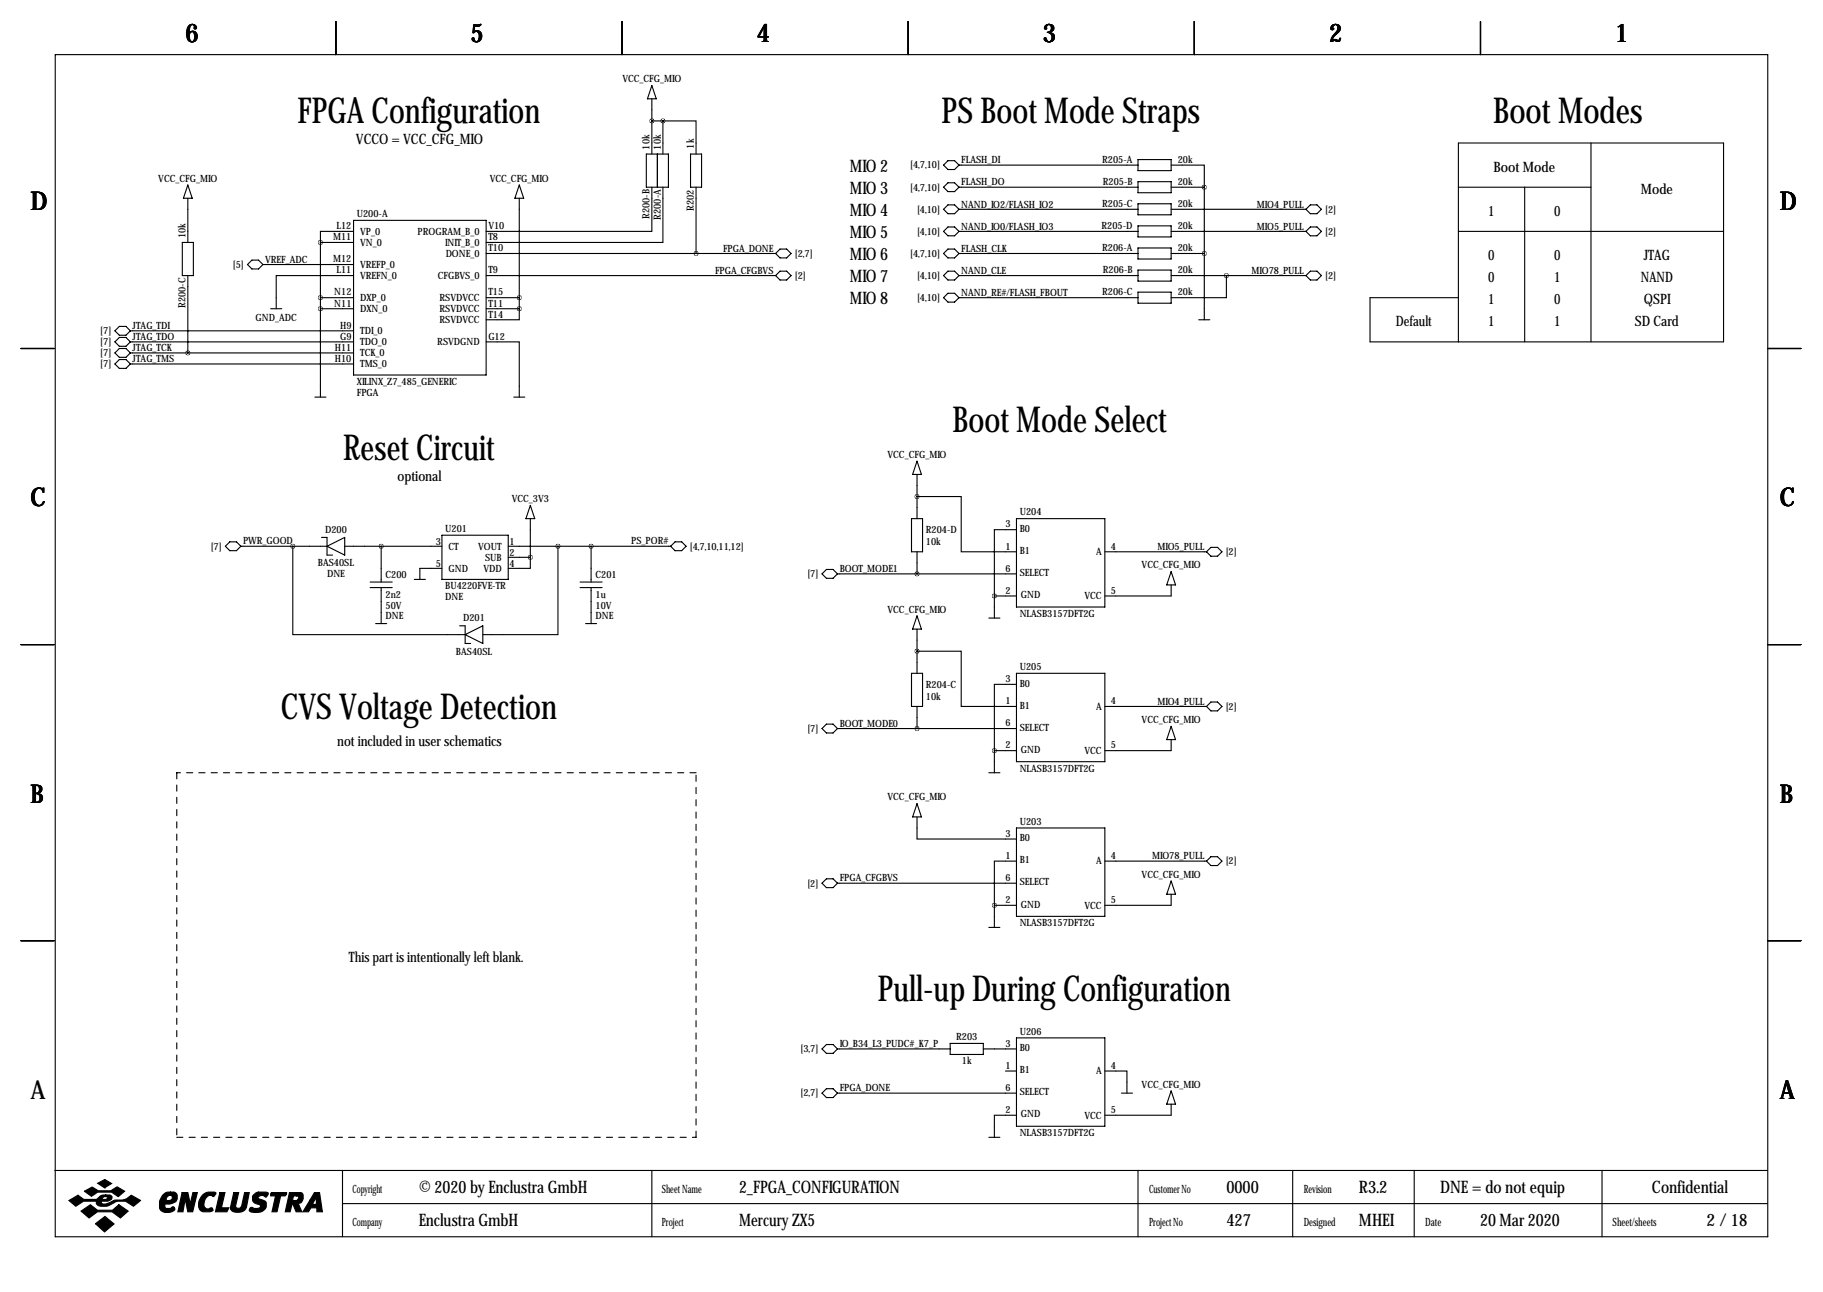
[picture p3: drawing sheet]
<svg xmlns="http://www.w3.org/2000/svg" width="419mm" height="297mm" viewBox="0 0 419 297" stroke-linecap="round" stroke-linejoin="round" font-family="sans-serif">
<g fill="none" stroke="#000" stroke-width=".25">
<path d="M12.7 12.6h393.7v271.7h-393.7zM77.2 4.9v7.7M143 4.9v7.7M149.9 19.7l1 3h-2.1zM208.8 4.9v7.7M274.6 4.9v7.7M340.4 4.9v7.7M148.6 35.4h5.1v7.6h-5.1zM149.9 22.7v12.7M149.9 27.8h2.5M151.1 35.4v7.6M152.4 27.8h7.6v7.6"/>
<path d="M152.4 27.8v7.6M158.7 35.4h2.6v7.6h-2.6zM216.9 38l1-1.1h1.6l1 1.1-1 1h-1.6zM220.5 38h41.1M261.6 36.7h7.6v2.5h-7.6zM269.2 38h7.7v5M365.8 32.9v45.7M41.9 55.7h2.5v7.7h-2.5zM43.2 45.6v10.1M43.2 42.5l1 3.1h-2zM73.7 55.7h7.6M73.7 55.7v35.6"/>
<path d="M81.3 53.2h-7.6v2.5M81.3 50.7h30.5v35.5h-30.5zM111.8 58.3h66.5M119.4 42.5l1 3.1h-2zM119.4 45.6v25.4M149.9 43v10.2h-38.1M152.4 43v12.7h-40.6M160 43v15.3M178.3 58.3l1-1h1.5l1.1 1-1.1 1h-1.5zM216.9 53.2l1-1h1.6l1 1-1 1h-1.6zM216.9 58.3l1-1h1.6l1 1-1 1h-1.6zM216.9 48.1l1-1h1.6l1 1-1 1h-1.6z"/>
<path d="M216.9 43l1-1h1.6l1 1-1 1.1h-1.6zM220.5 53.2h41.1M220.5 43h41.1M220.5 48.1h41.1M220.5 58.3h41.1M261.6 41.8h7.6v2.5h-7.6zM261.6 46.8h7.6v2.6h-7.6zM261.6 51.9h7.6v2.6h-7.6zM261.6 57h7.6v2.5h-7.6zM269.2 53.2h31M269.2 43h7.7M269.2 48.1h31"/>
<path d="M269.2 58.3h7.7M276.9 43v30.5M300.2 53.2l1-1h1.6l1 1-1 1h-1.6zM300.2 48.1l1-1h1.6l1 1-1 1h-1.6zM335.3 53.2h60.9M335.3 43h30.5M350.5 43v35.6M26.4 76.1l1-1.1h1.6l1 1.1-1 1h-1.6zM26.4 78.6l1-1h1.6l1 1-1 1h-1.6zM30 78.6h51.3M30 76.1h51.3M43.2 63.4v17.7"/>
<path d="M56.9 60.8l1-1h1.5l1.1 1-1.1 1h-1.5zM60.5 60.8h20.8M62.2 71h2.6M73.7 68.4h7.6M73.7 71h7.6M81.3 63.4h-17.8v7.6M111.8 78.6h7.6v12.7M111.8 68.4h7.6M111.8 63.4h66.5M111.8 71h7.6M119.4 71v2.5h-7.6M178.3 63.4l1-1.1h1.5l1.1 1.1-1.1 1h-1.5z"/>
<path d="M216.9 63.4l1-1.1h1.6l1 1.1-1 1h-1.6zM217.9 67.4h1.6l1 1-1 1.1h-1.6l-1-1.1zM220.5 68.4h41.1M220.5 63.4h41.1M261.6 62.1h7.6v2.5h-7.6zM261.6 67.2h7.6v2.5h-7.6zM269.2 63.4h31M275.6 73.5h2.5M281.9 63.4v5h-12.7M300.2 63.4l1-1.1h1.6l1 1.1-1 1h-1.6zM335.3 68.4h-20.3v10.2h81.2v-45.7h-60.9v45.7M4.8 80.1h7.6"/>
<path d="M26.4 81.1l1-1h1.6l1 1-1 1.1h-1.6zM26.4 83.7l1-1h1.6l1 1-1 1h-1.6zM30 81.1h51.3M30 83.7h51.3M72.4 91.3h2.5M118.1 91.3h2.5M406.4 80.1h7.6M121.9 116.2l1 3h-2zM121.9 119.2v8.9M209.5 119.2h2.6v7.7h-2.6zM210.8 114.2h10.2v12.7h12.7M210.8 109.1v10.1"/>
<path d="M210.8 106l1 3.1h-2zM233.7 119.2h20.3v20.4h-20.3zM52.8 124.6h1.6l1 1-1 1h-1.6l-1-1zM55.4 125.6h19.8M67.3 125.6v20.3h39.6M73.9 123.6h1.3v4h1.3M75.2 125.6l4-2v4zM79.2 125.6h22.4M85.1 133.8h5.1M85.1 135.1h5.1M87.6 125.6v8.2M87.6 135.1v8.3"/>
<path d="M95.2 133.2h2.6M101.6 123h15.2v10.2h-15.2zM101.6 130.7h-5.1v2.5M116.8 125.6h37.4M116.8 128.1h5.1M121.9 128.1v2.6h-5.1M128.3 125.6v20.3h-17.3M133.3 133.8h5.1M133.3 135.1h5.1M135.9 125.6v8.2M135.9 135.1v8.3M154.2 125.6l1-1h1.5l1 1-1 1h-1.5z"/>
<path d="M189 131.9l1-1h1.5l1 1-1 1.1h-1.5zM192.5 131.9h41.2M210.8 126.9v5M228.6 137h5.1M228.6 137v5.1M233.7 121.8h-5.1v15.2M254 126.9h23.4M269.2 134.5v2.5h-15.2M269.2 131.4l1.1 3.1h-2.1zM278.4 125.8h1.5l1 1.1-1 1h-1.5l-1-1zM4.8 148.2h7.6M86.4 143.4h2.5"/>
<path d="M105.7 143.9h1.2v4h1.3M106.9 145.9l4.1-2v4zM134.6 143.4h2.6M209.5 154.8h2.6v7.6h-2.6zM210.8 149.7h10.2v12.7h12.7M210.8 144.6v10.2M210.8 141.6l1 3h-2zM227.3 142.1h2.6M233.7 157.3h-5.1v15.3M233.7 154.8h20.3v20.3h-20.3zM406.4 148.2h7.6M189 167.5l1-1h1.5l1 1-1 1h-1.5z"/>
<path d="M192.5 167.5h41.2M210.8 162.4v5.1M227.3 177.7h2.6M228.6 172.6h5.1M228.6 172.6v5.1M254 162.4h23.4M269.2 170v2.6h-15.2M269.2 167l1.1 3h-2.1zM278.4 161.4h1.5l1 1-1 1h-1.5l-1-1zM210.8 187.8v5.1h22.9M210.8 184.8l1 3h-2zM233.7 198h-5.1v10.1"/>
<path d="M233.7 190.4h20.3v20.3h-20.3zM254 198h23.4M278.4 197h1.5l1 1-1 1h-1.5l-1-1zM4.8 216.3h7.6M189 203.1l1-1.1h1.5l1 1.1-1 1h-1.5zM192.5 203.1h41.2M227.3 213.2h2.6M228.6 208.1h5.1M228.6 208.1v5.1M269.2 205.6v2.5h-15.2M269.2 202.6l1.1 3h-2.1zM406.4 216.3h7.6"/>
<path d="M218.4 239.9h7.7v2.5h-7.7zM233.7 238.6h20.3v20.3h-20.3zM189 251.3l1-1h1.5l1 1-1 1h-1.5zM189 241.2l1-1.1h1.5l1 1.1-1 1h-1.5zM192.5 241.2h25.9M192.5 251.3h41.2M226.1 241.2h7.6M231.1 246.2h2.6M233.7 256.4h-5.1v5.1M254 246.2h5.1v5.1M257.8 251.3h2.5M269.2 253.9v2.5h-15.2"/>
<path d="M269.2 250.8l1.1 3.1h-2.1zM12.6 269.1h393.7M78.7 269.1v15.2M78.7 276.7h327.6M149.9 269.1v15.2M227.3 261.5h2.6M261.6 269.1v15.2M297.2 269.1v15.2M325.1 269.1v15.2M368.3 269.1v15.2"/>
</g>
<g fill="#000" stroke="#000" stroke-width=".25">
<path d="M15.8 276l2.1-1.2 1.4 1h2.8l.3-.2a1.77 1.77 0 0 1 1.9-.9v.4l-.6 .2-.2 .5h.9l.3-.6-.4-.1v-.4h.9a.59 .59 0 0 1 .6 .7l-.2 .4-.8 .4h-1.4l-.1 .1 .1 .4a3.2 3.2 0 0 0 2.7-.7l.3-.1a4 4 0 0 0 3.8-1.1l2.1 1.2-1.6 1.3a4 4 0 0 0-5.5-.2 2.66 2.66 0 0 1-2.9-.2l-.1-.7h-3l-1.8 1.1zM19.4 273.9l1.8-1 1.4 .9h2.9l1.4-.9 1.8 1-1.5 1.2-1.5-1h-3.2l-1.5 .9zM22.5 272l1.6-.8 1.6 .9-1.6 1zM18.6 278.4l2.2-1.4 1.6 1.2h3.5l1.4-1.2 2.2 1.4-1.8 1.6-1.9-1.4h-3.4l-1.9 1.4zM37.4 274.7a1.75 1.75 0 0 1 1.8-.6v.7a.82 .82 0 0 0-.8 1.2h.6a.6 .6 0 0 0 .6-.5 .6 .6 0 0 0-.4-.7v-.7h.8l.5 .3a1.61 1.61 0 0 1 0 1.7 1.61 1.61 0 0 1-1.5 .7h-1v.9l.2 .1h.9l.7-.4 .4 .4a1.06 1.06 0 0 1-1.3 1 1.82 1.82 0 0 1-2.2-1.1 3.5 3.5 0 0 1 .7-3zM41.9 274.2h1.3l.5 2.6 .6-2.6h1.1l-1.1 4.4h-1.1l-.6-2.9-.5 2.9h-1.2zM46.7 274.6a2.78 2.78 0 0 1 2.9-.4l-.4 .9a1.32 1.32 0 0 0-2.1 .8l-.2 .8a.98 .98 0 0 0 1.1 1.2 .55 .55 0 0 1 .6-.2 .55 .55 0 0 1 .4 .6l-.7 .3-1.8-.1a1.79 1.79 0 0 1-.8-2.3zM50.5 274.2h1.2l-.8 3.5h1.7l-.4 .9h-2.7zM53.7 274.2h1.2l-.7 3.1a.73 .73 0 0 0 .7 .5 .73 .73 0 0 0 .7-.6l.6-3h1.1l-.7 3.4a2.28 2.28 0 0 1-3.6 .4v-.4zM58.3 274.7l.8-.6h2.1l.5 .2v.2l-.6 .7a.96 .96 0 0 0-1-.4 .96 .96 0 0 0-.8 .6l1.7 .8a1.71 1.71 0 0 1-.1 1.8 1.71 1.71 0 0 1-1.7 .8l-1.4-.2a.51 .51 0 0 1-.4-.7 .51 .51 0 0 1 .8-.2l1 .1a.52 .52 0 0 0 .6-.2 .52 .52 0 0 0-.2-.7 1.39 1.39 0 0 1-1.4-.6 1.39 1.39 0 0 1 .1-1.6zM62.2 274.4l.2-.2h3.5l-.1 .4-.3 .3h-1l-.8 3.7h-1.2l.8-3.7h-1.1zM66.5 274.2h1.7v.7h-.7l-.2 1.1h.9l.3-.3a.44 .44 0 0 0 .1-.5 .44 .44 0 0 0-.4-.3v-.7h1l.3 .2 .2 .3v.9a1.03 1.03 0 0 1-1.2 1l.9 2h-1.3l-.8-1.8h-.1l-.5 1.8h-1.1z"/>
<path d="M72.3 274.2h1.2l.6 4.4h-1.3v-.9h-1.3l-.6 .9h-1.3l1.7-2.7h1l-.4 .8 .2 .2h.4l.2-.2v-1.5l-.4 .7h-1zM21.9 281.3l2.2-1.6 2.1 1.7-2.2 1.8z"/>
</g>
<path d="M40.6 177.7v83.8M160 177.7h-119.4M40.6 261.5h119.4M160 261.5v-83.8" fill="none" stroke="#000" stroke-width=".25" stroke-dasharray="1.4 1.4"/>
<path d="M149.8 27.8a.05 .05 0 0 0 .1 0 .05 .05 0 0 0-.1 0zM119.3 68.4a.05 .05 0 0 0 .1 0 .05 .05 0 0 0-.1 0zM119.3 71a.05 .05 0 0 0 .1 0 .05 .05 0 0 0-.1 0zM73.6 71a.05 .05 0 0 0 .1 0 .05 .05 0 0 0-.1 0zM73.6 68.4a.05 .05 0 0 0 .1 0 .05 .05 0 0 0-.1 0zM73.6 55.7a.05 .05 0 0 0 .1 0 .05 .05 0 0 0-.1 0zM276.8 58.3a.05 .05 0 0 0 .1 0 .05 .05 0 0 0-.1 0zM276.8 43a.05 .05 0 0 0 .1 0 .05 .05 0 0 0-.1 0zM160 58.3a.05 .05 0 0 0 .1 0 .05 .05 0 0 0-.1 0zM87.6 125.6a.05 .05 0 0 0 .1 0 .05 .05 0 0 0-.1 0zM121.9 128.1a.05 .05 0 0 0 .1 0 .05 .05 0 0 0-.1 0zM43.1 81.1a.05 .05 0 0 0 .1 0 .05 .05 0 0 0-.1 0zM128.2 125.6a.05 .05 0 0 0 .1 0 .05 .05 0 0 0-.1 0zM281.9 63.4a.05 .05 0 0 0 .1 0 .05 .05 0 0 0-.1 0zM210.8 114.2a.05 .05 0 0 0 .1 0 .05 .05 0 0 0-.1 0zM210.8 149.7a.05 .05 0 0 0 .1 0 .05 .05 0 0 0-.1 0zM210.8 131.9a.05 .05 0 0 0 .1 0 .05 .05 0 0 0-.1 0zM210.8 167.5a.05 .05 0 0 0 .1 0 .05 .05 0 0 0-.1 0z" fill="#000" stroke="#000" stroke-width="1"/>
<g font-size="8.2">
<text x="68.4" y="28.2">FPGA Configuration</text>
<text x="216.5" y="28.2">PS Boot Mode Straps</text>
<text x="343.3" y="28.2">Boot Modes</text>
<text x="218.9" y="99.3">Boot Mode Select</text>
<text x="78.9" y="105.7">Reset Circuit</text>
<text x="64.6" y="165.4">CVS Voltage Detection</text>
<text x="201.8" y="230.1">Pull-up During Configuration</text>
</g>
<g font-size="5.9">
<text x="42.7" y="9.8">6</text>
<text x="108.2" y="9.8">5</text>
<text x="174" y="9.8">4</text>
<text x="239.8" y="9.8">3</text>
<text x="305.6" y="9.8">2</text>
<text x="371.3" y="9.8">1</text>
<text x="7" y="48.4">D</text>
<text x="409.2" y="48.4">D</text>
<text x="7" y="116.4">C</text>
<text x="409.2" y="116.4">C</text>
<text x="7" y="184.5">B</text>
<text x="409.2" y="184.5">B</text>
<text x="7" y="252.6">A</text>
<text x="409.2" y="252.6">A</text>
</g>
<g font-size="4">
<text x="195.4" y="39.4">MIO 2</text>
<text x="195.4" y="44.5">MIO 3</text>
<text x="195.4" y="49.6">MIO 4</text>
<text x="195.4" y="54.7">MIO 5</text>
<text x="195.4" y="59.8">MIO 6</text>
<text x="195.4" y="64.8">MIO 7</text>
<text x="195.4" y="69.9">MIO 8</text>
<text x="96.3" y="274.2">© 2020 by Enclustra GmbH</text>
<text x="169.9" y="274.2">2_FPGA_CONFIGURATION</text>
<text x="281.9" y="274.2">0000</text>
<text x="312.4" y="274.2">R3.2</text>
<text x="331.1" y="274.2">DNE = do not equip</text>
<text x="379.8" y="274.2">Confidential</text>
<text x="96.3" y="281.8">Enclustra GmbH</text>
<text x="169.9" y="281.8">Mercury ZX5</text>
<text x="281.9" y="281.8">427</text>
<text x="312.4" y="281.8">MHEI</text>
<text x="340.3" y="281.8">20 Mar 2020</text>
<text x="392.3" y="281.8">2 / 18</text>
</g>
<g font-size="3.3">
<text x="81.8" y="33">VCCO = VCC_CFG_MIO</text>
<text x="343.4" y="39.5">Boot Mode</text>
<text x="377.2" y="44.6">Mode</text>
<text x="342.1" y="49.6">1</text>
<text x="357.3" y="49.6">0</text>
<text x="342.1" y="59.8">0</text>
<text x="357.3" y="59.8">0</text>
<text x="377.9" y="59.8">JTAG</text>
<text x="342.1" y="64.9">0</text>
<text x="357.3" y="64.9">1</text>
<text x="377.2" y="64.9">NAND</text>
<text x="342.1" y="70">1</text>
<text x="357.3" y="70">0</text>
<text x="377.9" y="70">QSPI</text>
<text x="320.9" y="75">Default</text>
<text x="342.1" y="75">1</text>
<text x="357.3" y="75">1</text>
<text x="375.9" y="75">SD Card</text>
<text x="91.4" y="110.5">optional</text>
<text x="77.5" y="171.5">not included in user schematics</text>
<text x="80.2" y="221.1">This part is intentionally left blank.</text>
</g>
<g font-size="2.6">
<text x="81" y="274.2">Copyright</text>
<text x="152.1" y="274.2">Sheet Name</text>
<text x="264.2" y="274.2">Customer No</text>
<text x="299.7" y="274.2">Revision</text>
<text x="81" y="281.8">Company</text>
<text x="152.1" y="281.8">Project</text>
<text x="264.2" y="281.8">Project No</text>
<text x="299.7" y="281.8">Designed</text>
<text x="327.7" y="281.8">Date</text>
<text x="370.7" y="281.8">Sheet/sheets</text>
</g>
<g font-size="2.3">
<text x="143.1" y="18.9">VCC_CFG_MIO</text>
<text x="149.4" y="34.4" transform="rotate(-90 149.4 34.4)">10k</text>
<text x="151.9" y="34.4" transform="rotate(-90 151.9 34.4)">10k</text>
<text x="159.5" y="34.1" transform="rotate(-90 159.5 34.1)">1k</text>
<text x="36.4" y="41.8">VCC_CFG_MIO</text>
<text x="112.6" y="41.8">VCC_CFG_MIO</text>
<text x="209.2" y="38.7">[4,7,10]</text>
<text x="221" y="37.6">FLASH_DI</text>
<text x="253.4" y="37.5">R205-A</text>
<text x="270.8" y="37.5">20k</text>
<text x="209.2" y="43.8">[4,7,10]</text>
<text x="221" y="47.7">NAND_IO2/FLASH_IO2</text>
<text x="221" y="42.6">FLASH_DO</text>
<text x="253.4" y="47.6">R205-C</text>
<text x="253.5" y="42.5">R205-B</text>
<text x="270.8" y="42.5">20k</text>
<text x="270.8" y="47.6">20k</text>
<text x="289" y="47.7">MIO4_PULL</text>
<text x="77.4" y="52.7">L12</text>
<text x="82" y="49.9">U200-A</text>
<text x="82.8" y="54">VP_0</text>
<text x="96" y="54">PROGRAM_B_0</text>
<text x="112.3" y="52.7">V10</text>
<text x="149.4" y="50.4" transform="rotate(-90 149.4 50.4)">R200-B</text>
<text x="151.9" y="50.5" transform="rotate(-90 151.9 50.5)">R200-A</text>
<text x="159.5" y="48.4" transform="rotate(-90 159.5 48.4)">R202</text>
<text x="210.8" y="54">[4,10]</text>
<text x="210.8" y="48.9">[4,10]</text>
<text x="221" y="52.8">NAND_IO0/FLASH_IO3</text>
<text x="253.2" y="52.7">R205-D</text>
<text x="270.8" y="52.7">20k</text>
<text x="289" y="52.8">MIO5_PULL</text>
<text x="304.6" y="48.9">[2]</text>
<text x="304.6" y="54">[2]</text>
<text x="42.7" y="54.7" transform="rotate(-90 42.7 54.7)">10k</text>
<text x="76.6" y="55.2">M11</text>
<text x="82.8" y="56.5">VN_0</text>
<text x="102.4" y="56.5">INIT_B_0</text>
<text x="102.5" y="59">DONE_0</text>
<text x="112.3" y="55.2">T8</text>
<text x="112.3" y="57.8">T10</text>
<text x="166.2" y="57.9">FPGA_DONE</text>
<text x="182.7" y="59">[2,7]</text>
<text x="209.2" y="59">[4,7,10]</text>
<text x="221" y="57.9">FLASH_CLK</text>
<text x="253.4" y="57.8">R206-A</text>
<text x="270.8" y="57.8">20k</text>
<text x="53.5" y="61.6">[5]</text>
<text x="61" y="60.4">VREF_ADC</text>
<text x="76.6" y="60.3">M12</text>
<text x="77.4" y="62.9">L11</text>
<text x="82.8" y="61.6">VREFP_0</text>
<text x="82.8" y="64.1">VREFN_0</text>
<text x="100.6" y="64.1">CFGBVS_0</text>
<text x="112.3" y="62.9">T9</text>
<text x="164.4" y="63">FPGA_CFGBVS</text>
<text x="182.7" y="64.1">[2]</text>
<text x="210.8" y="64.1">[4,10]</text>
<text x="221" y="63">NAND_CLE</text>
<text x="253.5" y="62.9">R206-B</text>
<text x="270.8" y="62.9">20k</text>
<text x="287.7" y="63">MIO78_PULL</text>
<text x="304.6" y="64.1">[2]</text>
<text x="42.7" y="70.8" transform="rotate(-90 42.7 70.8)">R200-C</text>
<text x="76.9" y="67.9">N12</text>
<text x="76.9" y="70.5">N11</text>
<text x="82.8" y="69.2">DXP_0</text>
<text x="82.8" y="71.7">DXN_0</text>
<text x="101" y="69.2">RSVDVCC</text>
<text x="101" y="71.7">RSVDVCC</text>
<text x="112.3" y="67.9">T15</text>
<text x="112.3" y="70.5">T11</text>
<text x="210.8" y="69.2">[4,10]</text>
<text x="221" y="68">NAND_RE#/FLASH_FBOUT</text>
<text x="253.4" y="67.9">R206-C</text>
<text x="270.8" y="67.9">20k</text>
<text x="23.1" y="76.8">[7]</text>
<text x="30.5" y="75.7">JTAG_TDI</text>
<text x="58.8" y="73.8">GND_ADC</text>
<text x="78.2" y="75.6">H9</text>
<text x="82.8" y="76.8">TDI_0</text>
<text x="101" y="74.3">RSVDVCC</text>
<text x="112.3" y="73">T14</text>
<text x="23.1" y="79.4">[7]</text>
<text x="23.1" y="81.9">[7]</text>
<text x="30.5" y="78.2">JTAG_TDO</text>
<text x="30.5" y="80.7">JTAG_TCK</text>
<text x="30.5" y="83.3">JTAG_TMS</text>
<text x="77" y="80.6">H11</text>
<text x="77" y="83.2">H10</text>
<text x="78.2" y="78.1">G9</text>
<text x="82.8" y="79.4">TDO_0</text>
<text x="82.8" y="81.9">TCK_0</text>
<text x="100.5" y="79.4">RSVDGND</text>
<text x="112.3" y="78.1">G12</text>
<text x="23.1" y="84.4">[7]</text>
<text x="82" y="88.5">XILINX_Z7_485_GENERIC</text>
<text x="82.8" y="84.4">TMS_0</text>
<text x="82" y="91.1">FPGA</text>
<text x="204" y="105.3">VCC_CFG_MIO</text>
<text x="117.7" y="115.4">VCC_3V3</text>
<text x="234.4" y="118.5">U204</text>
<text x="55.9" y="125.2">PWR_GOOD</text>
<text x="74.7" y="122.5">D200</text>
<text x="100.2" y="125.3">3</text>
<text x="102.4" y="122.3">U201</text>
<text x="117.1" y="125.3">1</text>
<text x="145.1" y="125.2">PS_POR#</text>
<text x="212.9" y="122.5">R204-D</text>
<text x="212.9" y="125.3">10k</text>
<text x="231.1" y="121.3">3</text>
<text x="234.4" y="122.3">B0</text>
<text x="48.5" y="126.4">[7]</text>
<text x="73.1" y="130.2">BAS40SL</text>
<text x="100.2" y="130.4">5</text>
<text x="103.1" y="126.4">CT</text>
<text x="103.1" y="131.4">GND</text>
<text x="109.9" y="126.4">VOUT</text>
<text x="111.2" y="131.4">VDD</text>
<text x="111.5" y="128.9">SUB</text>
<text x="117.1" y="127.9">2</text>
<text x="117.1" y="130.4">4</text>
<text x="158.6" y="126.4">[4,7,10,11,12]</text>
<text x="193" y="131.5">BOOT_MODE1</text>
<text x="231.1" y="126.4">1</text>
<text x="231.1" y="131.4">6</text>
<text x="234.4" y="127.4">B1</text>
<text x="252" y="127.6">A</text>
<text x="255.4" y="126.4">4</text>
<text x="262.5" y="130.7">VCC_CFG_MIO</text>
<text x="266.1" y="126.5">MIO5_PULL</text>
<text x="281.8" y="127.6">[2]</text>
<text x="75.2" y="132.7">DNE</text>
<text x="88.6" y="133">C200</text>
<text x="88.6" y="137.5">2n2</text>
<text x="102.4" y="135.5">BU4220FVE-TR</text>
<text x="136.9" y="133">C201</text>
<text x="136.9" y="137.5">1u</text>
<text x="185.6" y="132.7">[7]</text>
<text x="231.1" y="136.5">2</text>
<text x="234.4" y="132.5">SELECT</text>
<text x="234.7" y="137.5">GND</text>
<text x="249.3" y="137.8">VCC</text>
<text x="255.4" y="136.5">5</text>
<text x="88.6" y="142.4">DNE</text>
<text x="88.6" y="140.1">50V</text>
<text x="102.4" y="138">DNE</text>
<text x="106.5" y="142.9">D201</text>
<text x="136.9" y="142.4">DNE</text>
<text x="136.9" y="140.1">10V</text>
<text x="204" y="140.8">VCC_CFG_MIO</text>
<text x="234.4" y="141.9">NLASB3157DFT2G</text>
<text x="104.8" y="150.5">BAS40SL</text>
<text x="234.4" y="154">U205</text>
<text x="212.9" y="158.1">R204-C</text>
<text x="212.9" y="160.9">10k</text>
<text x="231.1" y="156.8">3</text>
<text x="231.1" y="161.9">1</text>
<text x="234.4" y="157.9">B0</text>
<text x="255.4" y="161.9">4</text>
<text x="193" y="167.1">BOOT_MODE0</text>
<text x="231.1" y="167">6</text>
<text x="234.4" y="162.9">B1</text>
<text x="252" y="163.2">A</text>
<text x="262.5" y="166.2">VCC_CFG_MIO</text>
<text x="266.1" y="162">MIO4_PULL</text>
<text x="281.8" y="163.2">[2]</text>
<text x="185.6" y="168.3">[7]</text>
<text x="231.1" y="172.1">2</text>
<text x="234.4" y="168">SELECT</text>
<text x="234.7" y="173.1">GND</text>
<text x="249.3" y="173.3">VCC</text>
<text x="255.4" y="172.1">5</text>
<text x="234.4" y="177.4">NLASB3157DFT2G</text>
<text x="204" y="184">VCC_CFG_MIO</text>
<text x="234.4" y="189.6">U203</text>
<text x="231.1" y="192.4">3</text>
<text x="231.1" y="197.5">1</text>
<text x="234.4" y="193.4">B0</text>
<text x="255.4" y="197.5">4</text>
<text x="264.9" y="197.6">MIO78_PULL</text>
<text x="185.6" y="203.8">[2]</text>
<text x="193" y="202.7">FPGA_CFGBVS</text>
<text x="231.1" y="202.6">6</text>
<text x="234.4" y="198.5">B1</text>
<text x="234.4" y="203.6">SELECT</text>
<text x="252" y="198.7">A</text>
<text x="262.5" y="201.8">VCC_CFG_MIO</text>
<text x="281.8" y="198.7">[2]</text>
<text x="231.1" y="207.6">2</text>
<text x="234.7" y="208.7">GND</text>
<text x="249.3" y="208.9">VCC</text>
<text x="255.4" y="207.6">5</text>
<text x="234.4" y="213">NLASB3157DFT2G</text>
<text x="219.8" y="239.1">R203</text>
<text x="234.4" y="237.9">U206</text>
<text x="184" y="241.9">[3,7]</text>
<text x="193" y="240.8">IO_B34_L3_PUDC#_K7_P</text>
<text x="221.1" y="244.7">1k</text>
<text x="231.1" y="240.7">3</text>
<text x="231.1" y="245.7">1</text>
<text x="234.4" y="241.7">B0</text>
<text x="255.4" y="245.7">4</text>
<text x="193" y="250.9">FPGA_DONE</text>
<text x="231.1" y="250.8">6</text>
<text x="234.4" y="246.8">B1</text>
<text x="234.4" y="251.8">SELECT</text>
<text x="252" y="247">A</text>
<text x="262.5" y="250">VCC_CFG_MIO</text>
<text x="184" y="252.1">[2,7]</text>
<text x="231.1" y="255.9">2</text>
<text x="234.7" y="256.9">GND</text>
<text x="249.3" y="257.2">VCC</text>
<text x="255.4" y="255.9">5</text>
<text x="234.4" y="261.2">NLASB3157DFT2G</text>
</g>
</svg>
